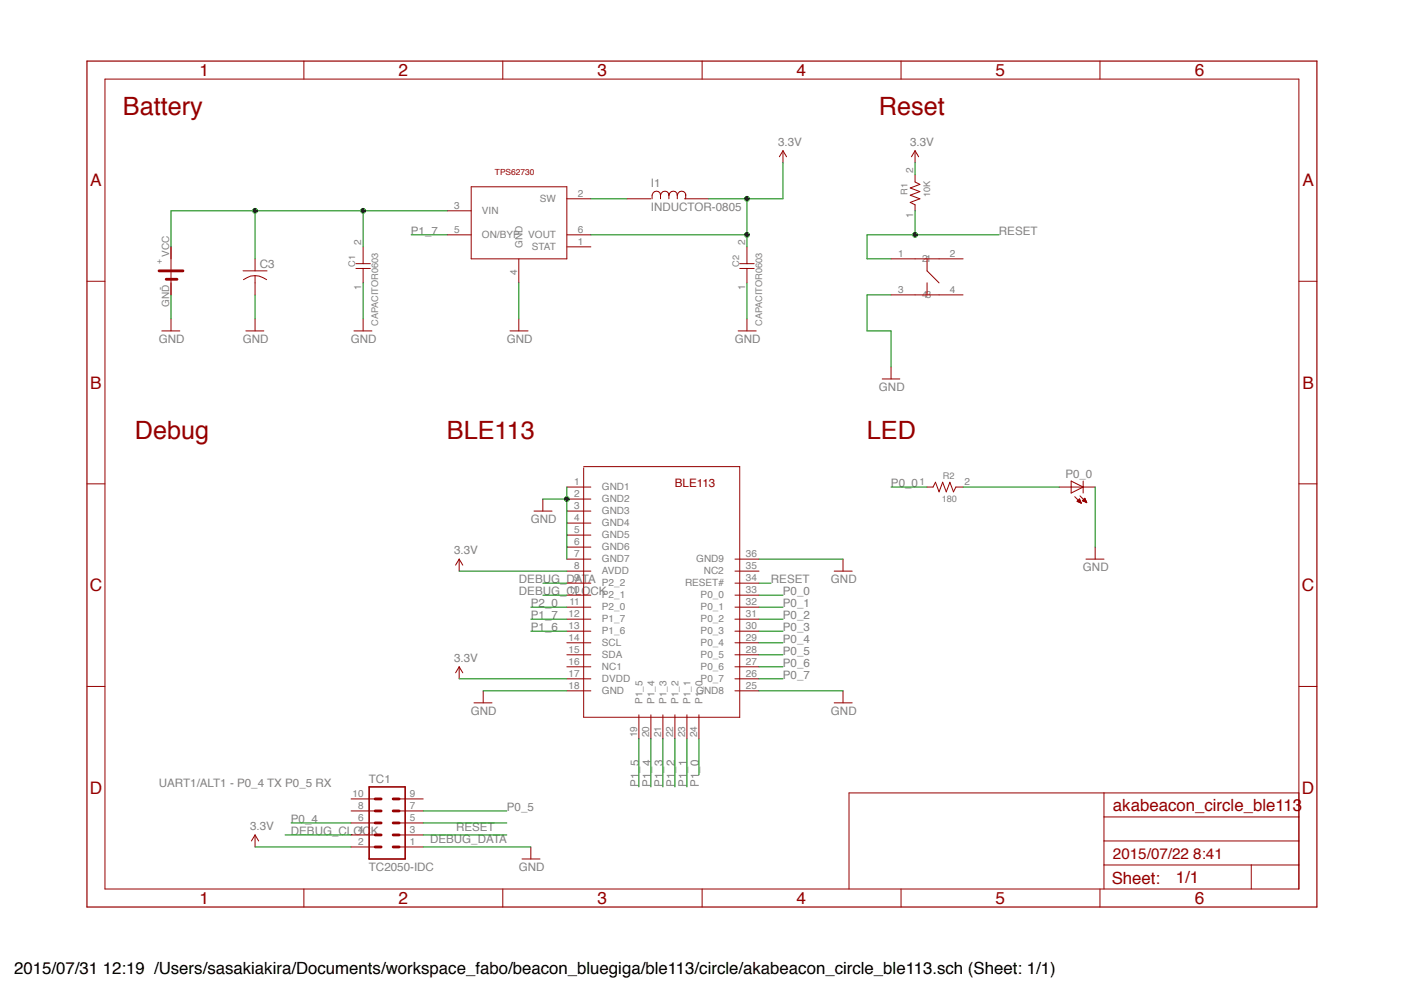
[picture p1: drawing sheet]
<svg xmlns="http://www.w3.org/2000/svg" width="297mm" height="210mm" viewBox="0 0 297 210" stroke-linecap="round" stroke-linejoin="round" font-family="sans-serif">
<g fill="none" stroke="#960000" stroke-width=".21">
<path d="M22.2 16.7h252.6v171.3h-252.6zM64.3 12.9v3.8M106.4 12.9v3.8M148.5 12.9v3.8M190.6 12.9v3.8M232.7 12.9v3.8M99.7 39.5h20.2v15.2h-20.2zM165.6 31.9l.8 1.3M165.6 31.9l-.7 1.3M165.6 31.9v2.5M193.6 31.9l.7 1.3M193.6 31.9l-.8 1.3"/>
<path d="M193.6 31.9v2.5M193.6 37v1.5l1 .5-2 .8 2 .7-2 .8 2 .7-2 .8 1 .5v1.3M18.4 59.5h3.8M36.2 52.2v10.2M51.4 57.3h5.1M54 58.3l.8 .1 1.6 .7M54 58.3l-1 .1-1.5 .7M54 54.7v2.6M54 58.3v4.1M75.3 56.8h3M75.3 55.8h3M76.8 52.2v3.6"/>
<path d="M76.8 56.8v3M94.6 44.6h5.1M94.6 49.7h5.1M109.7 54.7v5.1M119.9 52.2h5.1M119.9 42h5.1M119.9 49.7h5.1M132.6 42h5.1M139.7 41v1M141.5 41v1M143.3 41v1M144.8 42h5.1"/>
<path d="M145.1 41.3a.89 .89 0 0 0-.9-.9 .89 .89 0 0 0-.9 .9 .89 .89 0 0 0-.9-.9 .89 .89 0 0 0-.9 .9 .89 .89 0 0 0-.9-.9 .89 .89 0 0 0-.9 .9 .89 .89 0 0 0-.9-.9 .89 .89 0 0 0-.9 .9v.7M145.1 41v1M156.5 56.8h3M156.5 55.8h3M158 52.2v3.6M158 56.8v3M188.5 54.7h15.2M196.1 54.7v2.6l2.5 2.5M196.1 59.8v2.6M274.8 59.5h3.8M34.2 70h3.8M36.2 67.4v2.6"/>
<path d="M52 70h3.8M54 67.4v2.6M74.9 70h3.8M76.8 67.4v2.6M107.9 70h3.8M109.7 67.4v2.6M156.1 70h3.9M158 67.4v2.6M188.5 77.6v2.5M188.5 62.4h15.2M123.5 98.7h33v53h-33v-52.8M186.6 80.1h3.8"/>
<path d="M18.4 102.3h3.8M97.1 118.2v2.6M97.1 118.2l.8 1.3M97.1 118.2l-.7 1.3M113 108.1h3.8M114.8 105.5v2.6M119.9 108.1h5.1M119.9 118.2h5.1M119.9 103h5.1M119.9 105.5h5.1M119.9 110.6h5.1M119.9 113.2h5.1"/>
<path d="M119.9 115.7h5.1M155.5 118.2h5M178.3 118.2v2.6M196.1 103h1.3l.5-1 .7 2 .8-2 .8 2 .7-2 .8 2 .5-1h1.5M224 103h7.7M226.6 101.7l2.5 1.3-2.5 1.3zM227.4 105l1.3 1.4M227.9 106h.6M227.9 106.1h.7M228 105.9h.5M228.1 106.1h.5M228.1 105.8h.4"/>
<path d="M228.2 105.7h.3M228.3 106.2h.3M228.3 105.6h.1M228.3 105.5h.1M228.4 105.5l-.5 .6 .8 .3M228.4 105.5l.3 .9M228.5 104.9l1.4 1.4M228.5 106.3h.2M228.7 106.4h.1M229 105.9l.5-.5 .4 .9zM229 106h.7M229 105.9h.7"/>
<path d="M229.1 101.7v2.6M229.1 105.8h.5M229.2 105.7h.4M229.3 105.6h.3M229.3 105.5h.3M229.4 106.1h.4M229.4 105.5h.2M229.6 106.1h.2M229.7 118.2h3.8M229.7 106.2h.1M231.7 115.7v2.5M274.8 102.3h3.8"/>
<path d="M119.9 120.8h5.1M119.9 123.3h5.1M119.9 125.9h5.1M119.9 128.4h5.1M119.9 130.9h5.1M119.9 133.5h5.1M119.9 135.9h5.1M119.9 138.5h5.1M155.5 120.8h5M155.5 123.3h5M155.5 125.9h5M155.5 128.4h5"/>
<path d="M155.5 130.9h5M155.5 133.5h5M155.5 135.9h5M155.5 138.5h5M176.5 120.8h3.8M18.4 145.2h3.8M97.1 141l.8 1.3M97.1 141l-.7 1.3M97.1 141v2.6M100.3 148.6h3.8M102.2 146.1v2.5M119.9 141h5.1"/>
<path d="M119.9 143.6h5.1M119.9 146.1h5.1M135.1 151.2v5.1M137.7 151.2v5.1M140.2 151.2v5.1M142.8 151.2v5.1M145.3 151.2v5.1M147.8 151.2v5.1M155.5 141h5M155.5 143.6h5M155.5 146.1h5M176.5 148.6h3.8"/>
<path d="M178.3 146.1v2.5M274.8 145.2h3.8M54 176.6v2.5M54 176.6l.7 1.2M54 176.6l-.8 1.2M74.3 179.1h5.1M74.3 176.6h5.1M74.3 174h5.1M74.3 171.5h5.1M74.3 169h5.1M84.4 179.1h5.1M84.4 176.6h5.1"/>
<path d="M84.4 174h5.1M84.4 171.5h5.1M84.4 169h5.1M112.3 179.1v2.6M233.5 167.7v20.3M233.5 177.8h41.3M233.5 172.8h41.3M274.8 167.7h-95.2v20.3M64.3 188v3.8M106.4 188v3.8M110.4 181.7h3.8M148.5 188v3.8"/>
<path d="M190.6 188v3.8M232.7 188v3.8M233.5 182.9h41.3M264.7 182.9v5.1"/>
</g>
<path d="M18.4 12.9h260.2v178.9h-260.2z" fill="none" stroke="#960000" stroke-width=".25"/>
<path d="M78.1 166.4h7.6v15.3h-7.6z" fill="none" stroke="#960000" stroke-width=".34"/>
<path d="M33.6 57.3h5.1M35.2 59.1h2.2M79.4 174h1.2M79.4 176.6h1.2M79.4 179.1h1.2M79.4 169h1.2M79.4 171.5h1.2M83.2 174h1.2M83.2 176.6h1.2M83.2 179.1h1.2M83.2 169h1.2M83.2 171.5h1.2" fill="none" stroke="#960000" stroke-width=".59"/>
<path d="M36.2 62.4v5M119.9 103v15.2M160.5 118.2h17.8M231.7 103v12.7M102.2 146.1h17.7M160.5 146.1h17.8" fill="none" stroke="#008100" stroke-width=".21"/>
<circle cx="119.9" cy="105.5" r=".51" fill="#008100"/>
<g fill="none" stroke="#008100" stroke-width=".21">
<path d="M76.8 59.8v7.6M109.7 59.8v7.6M158 59.8v7.6M193.6 49.7h17.7M54 62.4v5M188.5 62.4h-5.1v7.6h5.1v7.6M114.8 105.5h5.1M114.8 123.3h5.1M114.8 125.9h5.1M160.5 123.3h2.6M60.3 176.6h14M89.5 179.1h22.8"/>
<path d="M89.5 176.6h17.7"/>
<circle cx="119.9" cy="105.5" r=".51"/>
</g>
<circle cx="193.5" cy="49.6" r=".51" fill="#008100"/>
<g fill="none" stroke="#008100" stroke-width=".21">
<path d="M76.8 44.6v7.6M87 49.7h7.6M94.6 44.6h-58.4v7.6M193.6 44.6v5.1h-10.2v5h5.1M188.5 103h7.6M203.7 103h20.3M112.3 130.9h7.6M112.3 133.5h7.6M112.3 128.4h7.6M160.5 130.9h5.1M160.5 133.5h5.1M160.5 135.9h5.1"/>
<path d="M160.5 138.5h5.1M160.5 128.4h5.1M160.5 125.9h5.1M135.1 156.3v10.1M137.7 156.3v10.1M140.2 156.3v10.1M142.8 156.3v10.1M145.3 156.3v10.1M147.8 156.3v7.6M160.5 141h5.1M160.5 143.6h5.1M61.6 174h12.7"/>
<path d="M89.5 174h17.7M89.5 171.5h17.7"/>
<circle cx="193.6" cy="49.7" r=".51"/>
</g>
<circle cx="76.8" cy="44.6" r=".51" fill="#008100"/>
<g fill="none" stroke="#008100" stroke-width=".21">
<path d="M54 44.6v10.1"/>
<circle cx="76.8" cy="44.6" r=".51"/>
</g>
<circle cx="53.9" cy="44.6" r=".51" fill="#008100"/>
<g fill="none" stroke="#008100" stroke-width=".21">
<path d="M193.6 34.4v2.6M125 42h7.6M149.9 42h15.7M158 42v7.7h-33M97.1 120.8h22.8M97.1 143.6h22.8M54 179.1h20.3"/>
<circle cx="54" cy="44.6" r=".51"/>
</g>
<circle cx="158" cy="42" r=".51" fill="#008100"/>
<g fill="none" stroke="#008100" stroke-width=".21">
<path d="M158 49.7v2.5"/>
<circle cx="158" cy="42" r=".51"/>
</g>
<circle cx="158" cy="49.6" r=".51" fill="#008100"/>
<g fill="none" stroke="#008100" stroke-width=".21">
<path d="M165.6 34.4v7.6"/>
<circle cx="158" cy="49.7" r=".51"/>
</g>
<g font-size="5.3" fill="#960000">
<text x="26" y="24.3">Battery</text>
<text x="185.9" y="24.3">Reset</text>
<text x="28.5" y="92.8">Debug</text>
<text x="94.5" y="92.8">BLE113</text>
<text x="183.4" y="92.8">LED</text>
</g>
<g font-size="3.6" fill="#960000">
<text x="42.2" y="16">1</text>
<text x="84.3" y="16">2</text>
<text x="126.4" y="16">3</text>
<text x="168.5" y="16">4</text>
<text x="210.6" y="16">5</text>
<text x="252.7" y="16">6</text>
<text x="19.1" y="39.3">A</text>
<text x="275.5" y="39.3">A</text>
<text x="19.1" y="82.2">B</text>
<text x="275.5" y="82.2">B</text>
<text x="19" y="125">C</text>
<text x="275.4" y="125">C</text>
<text x="19" y="167.8">D</text>
<text x="275.4" y="167.8">D</text>
<text x="235.4" y="171.5">akabeacon_circle_ble113</text>
<text x="42.2" y="191.2">1</text>
<text x="84.3" y="191.2">2</text>
<text x="126.4" y="191.2">3</text>
<text x="168.5" y="191.2">4</text>
<text x="210.6" y="191.2">5</text>
<text x="235.2" y="186.8">Sheet:</text>
<text x="248.8" y="186.7">1/1</text>
<text x="252.7" y="191.2">6</text>
</g>
<text font-size="3.6" x="3" y="206">2015/07/31 12:19 /Users/sasakiakira/Documents/workspace_fabo/beacon_bluegiga/ble113/circle/akabeacon_circle_ble113.sch (Sheet: 1/1)</text>
<text font-size="3.2" fill="#960000" x="235.4" y="181.6">2015/07/22 8:41</text>
<g font-size="2.5" fill="#818181">
<text x="164.6" y="30.9">3.3V</text>
<text x="192.5" y="30.9">3.3V</text>
<text x="137.7" y="39.5">I1</text>
<text x="137.7" y="44.6">INDUCTOR-0805</text>
<text x="86.9" y="49.7">P1_7</text>
<text x="211.3" y="49.7">RESET</text>
<text x="54.9" y="56.6">C3</text>
<text x="33.6" y="72.5">GND</text>
<text x="51.4" y="72.5">GND</text>
<text x="74.2" y="72.5">GND</text>
<text x="107.2" y="72.5">GND</text>
<text x="155.5" y="72.5">GND</text>
<text x="185.9" y="82.7">GND</text>
<text x="225.4" y="101.2">P0_0</text>
<text x="188.5" y="103">P0_0</text>
<text x="112.3" y="110.6">GND</text>
<text x="96.1" y="117.2">3.3V</text>
<text x="109.8" y="123.3">DEBUG_DATA</text>
<text x="109.8" y="125.8">DEBUG_CLOCK</text>
<text x="163.1" y="123.3">RESET</text>
<text x="165.6" y="125.8">P0_0</text>
<text x="175.8" y="123.3">GND</text>
<text x="229.1" y="120.7">GND</text>
<text x="112.3" y="130.9">P1_7</text>
<text x="112.3" y="128.3">P2_0</text>
<text x="165.6" y="130.9">P0_2</text>
<text x="165.6" y="128.3">P0_1</text>
<text x="112.3" y="133.4">P1_6</text>
<text x="165.6" y="133.4">P0_3</text>
<text x="165.6" y="136">P0_4</text>
<text x="96.1" y="140">3.3V</text>
<text x="165.6" y="138.5">P0_5</text>
<text x="165.6" y="141">P0_6</text>
<text x="165.6" y="143.6">P0_7</text>
<text x="99.6" y="151.2">GND</text>
<text x="175.8" y="151.2">GND</text>
<text x="33.6" y="166.4">UART1/ALT1 - P0_4 TX P0_5 RX</text>
<text x="78" y="165.7">TC1</text>
<text x="135.2" y="166.4" transform="rotate(-90 135.2 166.4)">P1_5</text>
<text x="137.7" y="166.4" transform="rotate(-90 137.7 166.4)">P1_4</text>
<text x="140.2" y="166.4" transform="rotate(-90 140.2 166.4)">P1_3</text>
<text x="142.8" y="166.4" transform="rotate(-90 142.8 166.4)">P1_2</text>
<text x="145.3" y="166.4" transform="rotate(-90 145.3 166.4)">P1_1</text>
<text x="147.8" y="166.4" transform="rotate(-90 147.8 166.4)">P1_0</text>
<text x="107.2" y="171.5">P0_5</text>
<text x="52.9" y="175.6">3.3V</text>
<text x="61.5" y="176.6">DEBUG_CLOCK</text>
<text x="61.5" y="174">P0_4</text>
<text x="91" y="178.3">DEBUG_DATA</text>
<text x="96.5" y="175.8">RESET</text>
<text x="78" y="184.2">TC2050-IDC</text>
<text x="109.8" y="184.2">GND</text>
</g>
<text font-size="2.5" fill="#960000" x="142.8" y="103">BLE113</text>
<g font-size="2.1" fill="#818181">
<text x="122.3" y="41.7">2</text>
<text x="193.2" y="36.6" transform="rotate(-90 193.2 36.6)">2</text>
<text x="96.1" y="44.2">3</text>
<text x="101.9" y="45.3">VIN</text>
<text x="114.2" y="42.8">SW</text>
<text x="193.2" y="46.1" transform="rotate(-90 193.2 46.1)">1</text>
<text x="76.4" y="51.8" transform="rotate(-90 76.4 51.8)">2</text>
<text x="96.1" y="49.3">5</text>
<text x="101.9" y="50.4">ON/BYP</text>
<text x="110.5" y="52.4" transform="rotate(-90 110.5 52.4)">GND</text>
<text x="111.7" y="50.4">VOUT</text>
<text x="112.5" y="53">STAT</text>
<text x="122.3" y="51.8">1</text>
<text x="122.3" y="49.3">6</text>
<text x="157.6" y="51.8" transform="rotate(-90 157.6 51.8)">2</text>
<text x="35.8" y="54.4" transform="rotate(-90 35.8 54.4)">VCC</text>
<text x="109.4" y="58.3" transform="rotate(-90 109.4 58.3)">4</text>
<text x="190" y="54.4">1</text>
<text x="195.1" y="55.5">21</text>
<text x="201" y="54.4">2</text>
<text x="35.8" y="64.9" transform="rotate(-90 35.8 64.9)">GND</text>
<text x="76.4" y="61.4" transform="rotate(-90 76.4 61.4)">1</text>
<text x="157.6" y="61.4" transform="rotate(-90 157.6 61.4)">1</text>
<text x="190" y="62">3</text>
<text x="195.1" y="63.1">43</text>
<text x="201" y="62">4</text>
<text x="121.5" y="102.6">1</text>
<text x="121.5" y="105.1">2</text>
<text x="121.5" y="107.7">3</text>
<text x="127.3" y="103.7">GND1</text>
<text x="127.3" y="106.3">GND2</text>
<text x="194.5" y="102.6">1</text>
<text x="204.1" y="102.6">2</text>
<text x="121.5" y="110.2">4</text>
<text x="121.5" y="112.8">5</text>
<text x="127.3" y="108.8">GND3</text>
<text x="127.3" y="111.3">GND4</text>
<text x="127.3" y="113.9">GND5</text>
<text x="121.5" y="115.3">6</text>
<text x="121.5" y="117.8">7</text>
<text x="127.3" y="116.4">GND6</text>
<text x="127.3" y="119">GND7</text>
<text x="147.3" y="119">GND9</text>
<text x="157.8" y="117.8">36</text>
<text x="120.3" y="125.4">10</text>
<text x="121.5" y="120.4">8</text>
<text x="121.5" y="122.9">9</text>
<text x="127.3" y="121.5">AVDD</text>
<text x="127.3" y="124">P2_2</text>
<text x="144.9" y="124">RESET#</text>
<text x="148.9" y="121.5">NC2</text>
<text x="157.8" y="125.4">33</text>
<text x="157.8" y="122.9">34</text>
<text x="157.8" y="120.4">35</text>
<text x="120.3" y="130.5">12</text>
<text x="120.5" y="128">11</text>
<text x="127.3" y="126.6">P2_1</text>
<text x="127.3" y="129.1">P2_0</text>
<text x="127.3" y="131.6">P1_7</text>
<text x="148.2" y="131.6">P0_2</text>
<text x="148.2" y="129.1">P0_1</text>
<text x="148.2" y="126.6">P0_0</text>
<text x="157.8" y="130.5">31</text>
<text x="157.8" y="128">32</text>
<text x="120.3" y="133.1">13</text>
<text x="120.3" y="135.6">14</text>
<text x="127.3" y="134.2">P1_6</text>
<text x="127.3" y="136.7">SCL</text>
<text x="148.2" y="136.7">P0_4</text>
<text x="148.2" y="134.2">P0_3</text>
<text x="157.8" y="135.6">29</text>
<text x="157.8" y="133.1">30</text>
<text x="120.3" y="138.1">15</text>
<text x="120.3" y="140.7">16</text>
<text x="120.3" y="143.2">17</text>
<text x="127.3" y="139.3">SDA</text>
<text x="127.3" y="141.8">NC1</text>
<text x="148.2" y="141.8">P0_6</text>
<text x="148.2" y="139.3">P0_5</text>
<text x="157.8" y="143.2">26</text>
<text x="157.8" y="140.7">27</text>
<text x="157.8" y="138.1">28</text>
<text x="120.3" y="145.8">18</text>
<text x="127.3" y="144.3">DVDD</text>
<text x="127.3" y="146.9">GND</text>
<text x="135.9" y="148.9" transform="rotate(-90 135.9 148.9)">P1_5</text>
<text x="138.5" y="148.9" transform="rotate(-90 138.5 148.9)">P1_4</text>
<text x="141" y="148.9" transform="rotate(-90 141 148.9)">P1_3</text>
<text x="143.5" y="148.9" transform="rotate(-90 143.5 148.9)">P1_2</text>
<text x="146.1" y="148.9" transform="rotate(-90 146.1 148.9)">P1_1</text>
<text x="147.3" y="146.9">GND8</text>
<text x="148.2" y="144.3">P0_7</text>
<text x="148.6" y="148.9" transform="rotate(-90 148.6 148.9)">P1_0</text>
<text x="157.8" y="145.8">25</text>
<text x="134.8" y="155.9" transform="rotate(-90 134.8 155.9)">19</text>
<text x="137.3" y="155.9" transform="rotate(-90 137.3 155.9)">20</text>
<text x="139.9" y="155.9" transform="rotate(-90 139.9 155.9)">21</text>
<text x="142.4" y="155.9" transform="rotate(-90 142.4 155.9)">22</text>
<text x="145" y="155.9" transform="rotate(-90 145 155.9)">23</text>
<text x="147.5" y="155.9" transform="rotate(-90 147.5 155.9)">24</text>
<text x="74.6" y="168.6">10</text>
<text x="75.8" y="173.7">6</text>
<text x="75.8" y="171.1">8</text>
<text x="86.7" y="173.7">5</text>
<text x="86.7" y="171.1">7</text>
<text x="86.7" y="168.6">9</text>
<text x="75.8" y="178.8">2</text>
<text x="75.8" y="176.2">4</text>
<text x="86.7" y="178.8">1</text>
<text x="86.7" y="176.2">3</text>
</g>
<g font-size="1.9" fill="#818181">
<text x="191.9" y="41.2" transform="rotate(-90 191.9 41.2)">R1</text>
<text x="196.8" y="41.7" transform="rotate(-90 196.8 41.7)">10K</text>
<text x="75.2" y="56.4" transform="rotate(-90 75.2 56.4)">C1</text>
<text x="156.4" y="56.4" transform="rotate(-90 156.4 56.4)">C2</text>
<text x="34.5" y="61.3" transform="rotate(-90 34.5 61.3)">-</text>
<text x="80" y="69" transform="rotate(-90 80 69)">CAPACITOR0603</text>
<text x="161.2" y="69" transform="rotate(-90 161.2 69)">CAPACITOR0603</text>
<text x="199.5" y="101.4">R2</text>
<text x="199.2" y="106.2">180</text>
</g>
<text font-size="1.8" fill="#960000" x="104.7" y="37">TPS62730</text>
<text font-size="1.8" fill="#818181" x="34.2" y="55.7" transform="rotate(-90 34.2 55.7)">+</text>
</svg>
